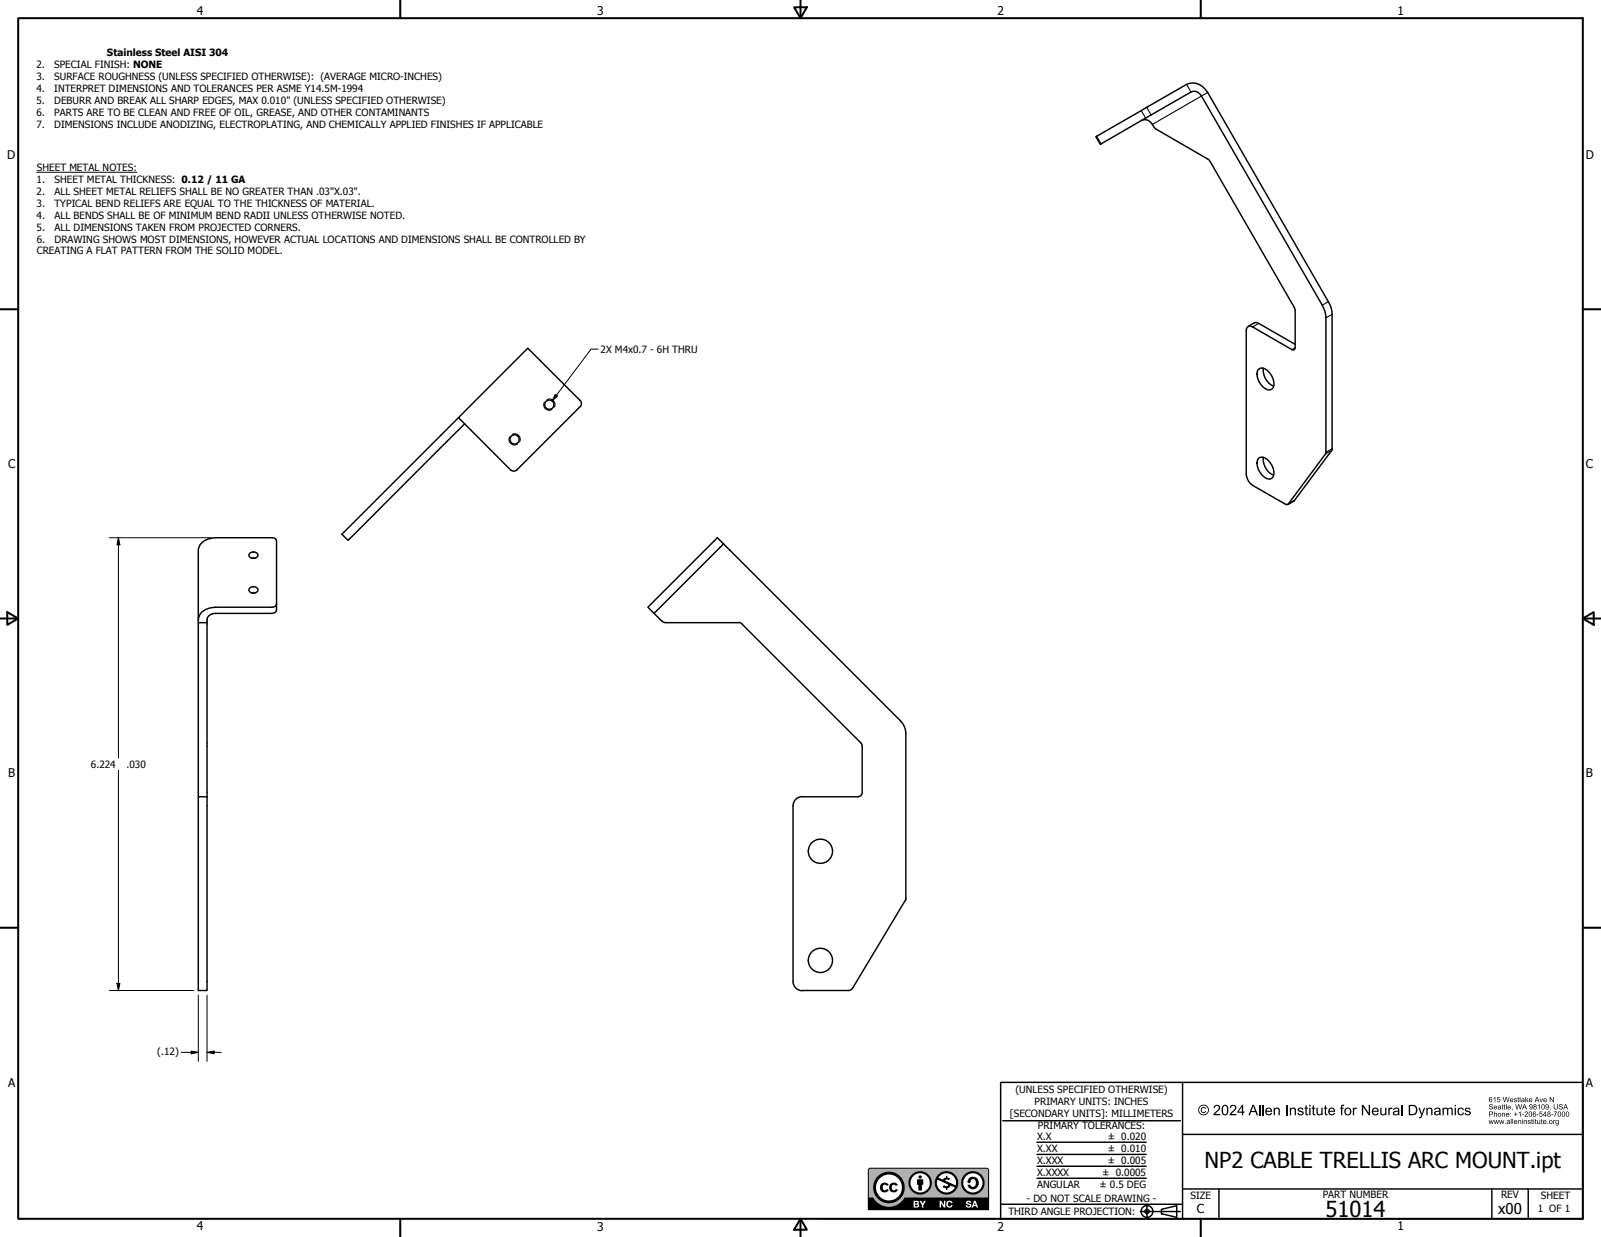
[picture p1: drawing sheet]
<svg xmlns="http://www.w3.org/2000/svg" width="559mm" height="432mm" viewBox="0 0 559 432" stroke-linecap="round" stroke-linejoin="round" font-family="sans-serif">
<!-- layer: Layer 1 -->
<g fill="none" stroke="#000" stroke-width=".51">
<path d="M398.5 42a3.1 3.1 0 0 1 4.2 2.2l.7 .8 18.1 10.5 .8 .8 29.4 50.9 .4 1.1-.2 13.6-.5 .3-.5-.2-14.4-8.1a1.35 1.35 0 0 0-1.5 1.5v50.1a5.3 5.3 0 0 0 2.2 3.9l11.5 6.6 .7 .1 13.4-17.9v-47.3a8.9 8.9 0 0 0-1.3-4.3l-42.1-73.1a2.86 2.86 0 0 0-3.7-1.4l-31.7 18.3-1.5-2.6 31.6-18.3a5.6 5.6 0 0 1 7.4 2.8l42.1 73a8.2 8.2 0 0 1 1.3 4.4v47.3l-13.2 17.9-2.2 1.2M435.6 114l2.2-1.3 1-.1 13.3 7.6M202.4 139.8l-18.2-18.3-24.2 24.3 18.2 18.2M202.5 139.7l.4 1.2-.4 1.1M439.2 128.9a2.28 2.28 0 0 1 3.1 .4 5.7 5.7 0 0 1 2.1 6 1.84 1.84 0 0 1-2.9 .3 5.6 5.6 0 0 1-2.3-6.7zM440.9 128.5a6.2 6.2 0 0 0 3.7 6.3M160 145.8l-40.7 40.7 2.2 2.1 40.7-40.6M202.4 142l-22 22M440.9 159.6a6.2 6.2 0 0 0 3.7 6.3M178.1 164l1.2 .5 1.1-.5M439.2 160a2.28 2.28 0 0 1 3.1 .4 5.7 5.7 0 0 1 2.1 6 1.84 1.84 0 0 1-2.9 .3 5.6 5.6 0 0 1-2.3-6.7zM87.1 193.2a1.6 1.6 0 0 1 1.8-.6 1.6 1.6 0 0 1 1.1 1.6 1.74 1.74 0 0 1-1.7 .7 1.74 1.74 0 0 1-1.4-1.2z"/>
<path d="M87.9 194.9h1.1M252.5 189.9l61.8 61.8 1.2 1.7 .7 2.7v57.5M69.2 217.4h3.1v-.5a2.56 2.56 0 0 1 3-2.8h19.6a1.36 1.36 0 0 0 1.6-1.1v-24.2a1.36 1.36 0 0 0-1.6-1.1h-19.6a5.6 5.6 0 0 0-6.1 4.3v86.1M72.3 217.4v128.4h-3.1v-67.7h3.1M87.1 205.3a1.6 1.6 0 0 1 1.8-.5 1.6 1.6 0 0 1 1.1 1.5 1.74 1.74 0 0 1-1.7 .8 1.74 1.74 0 0 1-1.4-1.3zM87.9 207h1.1M96.5 210.8a1.36 1.36 0 0 1-1.6 1.2h-19.6a5.6 5.6 0 0 0-6.1 4.3M226.1 212l24.3-24.3 2.1 2.2-24.2 24.2zM228.3 214.1l3 2.9 .9 .3M232.2 217.4h25.6M257.8 217.3l1.2 .5 41.5 41.5M300.5 259.3l.4 1.2 .1 16-.5 1.2-1.1 .4h-19.4a3.1 3.1 0 0 0-3.2 3.2"/>
<path d="M276.8 281.3v61.3a3.2 3.2 0 0 0 3.2 3.2M315.9 314.4l-18.4 30.6-.5 .6-.8 .2M316.2 313.6l-.2 .8M280 345.8h16.2M412.7 377.8v47.6M350 391.2h62M361.9 398.7h38.1M412.7 396h139.7M361.9 403h38.1M361.9 411.3h38.1M361.9 407.1h38.1M412.7 415h139.7"/>
<path d="M425.4 415v10.4M520.7 415v10.4M533.4 415v10.4M285.7 425.4h266.7v-47.6h-203.2v47.6M349.2 420.4h63.5M398 422.9h14M400.3 420.6v4.6M405.4 422.1l5.3-1.2v4l-5.3-1.2z"/>
<circle cx="179.6" cy="153.4" r="1.62"/>
<circle cx="191.7" cy="141.3" r="1.62"/>
<circle cx="286.4" cy="297.1" r="4.2"/>
<circle cx="286.4" cy="335.2" r="4.2"/>
<circle cx="400.3" cy="422.9" r="2.06"/>
<circle cx="400.3" cy="422.9" r=".73"/>
</g>
<path d="M398.3 38.6l1.6 2.6M400.2 37.5l1.6 2.6M414.1 29.5l1.6 2.6M421.5 32.3l-19.3 11.1M382.8 47.6l1.5 2.6M439.4 112.9l-2.2 1.2M463.6 105.3l-2.1 1.3M464.9 109.7l-2.1 1.2M452.1 121.4l-1.2 .6M464.8 157.2l-2.1 1.2M464.9 156.7l-2.1 1.2M451.8 174.7l-2.2 1.3" fill="none" stroke="#000" stroke-width=".38"/>
<g fill="none" stroke="#000" stroke-width=".35">
<path d="M12.8 60.1h35M190.9 139.5a1.91 1.91 0 0 1 2.3 .3 1.91 1.91 0 0 1 .3 2.3M193.8 137.7l.8 .5-1.9 1.8zM208.8 121.9h-2.5l-13.6 18.1M177.9 152.5a1.97 1.97 0 0 0 .3 2.3 1.97 1.97 0 0 0 2.3 .3M178.8 151.6a1.91 1.91 0 0 1 2.2 .4 1.91 1.91 0 0 1 .4 2.2M190 140.3a1.96 1.96 0 0 0 .3 2.4 1.96 1.96 0 0 0 2.4 .3M38.2 187.7h35.5M41.3 187.7v76.9M41.3 187.7l.5 2.5h-1zM41.3 268.9v76.9M38.2 345.8h29.4"/>
<path d="M40.8 343.3h1l-.5 2.5zM69.2 347.3v23.2M72.3 347.3v23.2M63.2 367.3h6M66.7 366.9l2.5 .4-2.5 .6zM72.3 367.3l2.4-.4v1zM72.3 367.3h5"/>
</g>
<g fill="none" stroke="#000" stroke-width=".7">
<path d="M139.7 0v6.3M279.4 0v6.3M419.1 0v6.3M6.4 6.3h546v419.1h-546zM277.2 2.5h4.4l-2.2 3.8zM0 107.9h6.3M552.4 107.9h6.4M0 215.9h6.3M2.5 213.7l3.8 2.2-3.8 2.2zM552.4 215.9h6.4M552.5 215.9l3.8-2.2v4.4zM0 323.8h6.3"/>
<path d="M552.4 323.8h6.4M139.7 425.4v6.4M279.4 425.4v6.4M279.4 425.4l2.2 3.9h-4.4zM419.1 425.4v6.4"/>
</g>
<g fill="#000">
<path d="M193.8 137.7l.8 .5-1.9 1.8z" fill-rule="evenodd"/>
<path d="M41.3 187.7l.5 2.5h-1z" fill-rule="evenodd"/>
<path d="M40.8 343.3h1l-.5 2.5z" fill-rule="evenodd"/>
<path d="M66.7 366.9l2.5 .4-2.5 .6z" fill-rule="evenodd"/>
<path d="M72.3 367.3l2.4-.4v1z" fill-rule="evenodd"/>
</g>
<g fill="#000">
<path d="M423.9 385.9a1.19 1.19 0 0 1 1.9 .3 1.19 1.19 0 0 1-.7 1.7l-1 1h1.8v.4h-2.4l.2-.6 1-1a.91 .91 0 0 0 .7-.7 .91 .91 0 0 0-.5-1l-.7 .2-.2 .6-.4-.1zM429.6 385.9a1.19 1.19 0 0 1 1.8 .3 1.19 1.19 0 0 1-.6 1.7l-1 1h1.7v.4h-2.4l.3-.6 .9-1a.91 .91 0 0 0 .7-.7 .91 .91 0 0 0-.4-1l-.7 .2-.2 .6-.5-.1zM444.6 386.7h.4v.3a.94 .94 0 0 1 1.1-.4 .94 .94 0 0 1 .6 1.1v1.6h-.5v-1.6a.65 .65 0 0 0-.7-.7 .65 .65 0 0 0-.5 .9v1.4h-.4zM448.9 385.7h.5v3.6h-.5zM450.2 386.7h.4v.3a.94 .94 0 0 1 1.1-.4 .94 .94 0 0 1 .6 1.1v1.6h-.4v-1.6a.65 .65 0 0 0-.7-.7 .65 .65 0 0 0-.6 .9v1.4h-.4zM453.1 386.9l.6-.3a.99 .99 0 0 1 1.2 .7l-.4 .1a.52 .52 0 0 0-.6-.5 .52 .52 0 0 0-.4 .6l.2 .1a.98 .98 0 0 1 1 .3 .98 .98 0 0 1 .2 1l-.2 .3a1.19 1.19 0 0 1-1.9-.7l.5-.1a.58 .58 0 0 0 .6 .6 .58 .58 0 0 0 .5-.7l-.2-.1a.94 .94 0 0 1-1-.3 .94 .94 0 0 1-.1-1zM455.6 386l.5-.2v.9h.4v.3h-.4v1.6l.5 .7a.66 .66 0 0 1-.7-.1 .66 .66 0 0 1-.3-.7v-1.5h-.3v-.3h.3zM458.2 386l.4-.2v.9h.5v.3h-.5v1.6l.5 .7a.66 .66 0 0 1-.7-.1 .66 .66 0 0 1-.2-.7v-1.5h-.4v-.3h.4zM459.5 386.7h.4v1.4a.66 .66 0 0 0 .7 .9 .66 .66 0 0 0 .6-.9v-1.4h.4v2.6h-.4v-.4a.94 .94 0 0 1-1.1 .4 .94 .94 0 0 1-.6-1zM462.4 386l.4-.2v.9h.5v.3h-.5v1.6l.6 .7a.66 .66 0 0 1-.8-.1 .66 .66 0 0 1-.2-.7v-1.5h-.3v-.3h.3zM468.2 385.8l1-.1-.1 .3-.6 .2v.5h.5v.3h-.5v2.3h-.4v-2.3h-.4v-.3h.4zM472.2 386.7h.4v.4a.64 .64 0 0 1 1-.3l-.1 .4a.59 .59 0 0 0-.7 0 .59 .59 0 0 0-.2 .7v1.4h-.4z"/>
<path d="M475.3 385.7h.5l1.9 2.8v-2.8h.5v3.6h-.5l-1.9-2.9v2.9h-.5zM481.8 386.7h.4v1.4a.66 .66 0 0 0 .7 .9 .66 .66 0 0 0 .5-.9v-1.4h.5v2.6h-.4v-.4a.94 .94 0 0 1-1.1 .4 .94 .94 0 0 1-.6-1zM484.6 386.7h.4v.4a.64 .64 0 0 1 1-.3l-.1 .4a.59 .59 0 0 0-.7 0 .59 .59 0 0 0-.2 .7v1.4h-.4zM495.1 386.7h.4l.8 2.1 .7-2.1h.5l-1 2.6a.97 .97 0 0 1-1.2 1l-.1-.4h.5l.3-.6zM497.8 386.7h.4v.3a.94 .94 0 0 1 1.2-.4 .94 .94 0 0 1 .6 1.1v1.6h-.5v-1.6a.65 .65 0 0 0-.7-.7 .65 .65 0 0 0-.5 .9v1.4h-.5zM503.5 386.7h.4v.3l1-.4a.67 .67 0 0 0 1.1 0l.7 .1 .3 .3v2.3h-.4v-1.7a.58 .58 0 0 0-.6-.6 .58 .58 0 0 0-.5 .8v1.5h-.5v-1.7a.6 .6 0 0 0-.7-.6 .6 .6 0 0 0-.4 .9v1.4h-.4zM509.1 386.9a1.12 1.12 0 0 1 1.8 .5l-.4 .1a.72 .72 0 0 0-.9-.5 .72 .72 0 0 0-.4 1 .73 .73 0 0 0 .4 1 .73 .73 0 0 0 1-.7l.4 .1a1.25 1.25 0 0 1-1.8 .8 1.25 1.25 0 0 1-.4-2zM511.4 386.9l.6-.3a.99 .99 0 0 1 1.3 .7l-.5 .1a.52 .52 0 0 0-.5-.5 .52 .52 0 0 0-.5 .6l.3 .1a.98 .98 0 0 1 1 .3 .98 .98 0 0 1 .1 1l-.2 .3a1.19 1.19 0 0 1-1.8-.7l.4-.1a.58 .58 0 0 0 .7 .6 .58 .58 0 0 0 .5-.7l-.3-.1a.94 .94 0 0 1-1-.3 .94 .94 0 0 1-.1-1z"/>
<path d="M419.4 386.6l.2-.1a.94 .94 0 0 1 1.3 .5l-.2 .1a.66 .66 0 0 0-1-.1 .66 .66 0 0 0 0 1 .66 .66 0 0 0 1-.2l.3 .1a1.03 1.03 0 0 1-1.6 .4 1.03 1.03 0 0 1 0-1.7zM418.5 387.5a1.56 1.56 0 0 0 3.1 0 1.56 1.56 0 0 0-3.1 0zM418.2 387.5a1.87 1.87 0 0 1 3.7 0 1.87 1.87 0 0 1-3.7 0z"/>
<path d="M427.2 386.1l-.2 .4a1.83 1.83 0 0 0 .6 2.5 1.88 1.88 0 0 0 0-3zM426.9 385.9a1.29 1.29 0 0 1 1.5 .1 1.29 1.29 0 0 1 .3 1.5 1.3 1.3 0 0 1-1.1 1.9 1.3 1.3 0 0 1-1.2-1.9l.1-1z"/>
<path d="M433.5 386.4l-1.2 1.6h1.2zM433.5 385.7h.4v2.3h.5v.4h-.5v.9h-.4v-.9h-1.6v-.4z"/>
<path d="M437.4 386.1l-.6 1.7h1.2zM437.2 385.7h.5l1.5 3.6h-.6l-.4-1.1h-1.5l-.4 1.1h-.5z"/>
<path d="M442.3 387.2l-.2 .5h1.4a.73 .73 0 0 0-.4-.7 .73 .73 0 0 0-.8 .2zM441.9 387a1.23 1.23 0 0 1 1.5-.3 1.23 1.23 0 0 1 .6 1.4h-2a.77 .77 0 0 0 .6 .9 .77 .77 0 0 0 .9-.5h.5a1.33 1.33 0 0 1-2 .6 1.33 1.33 0 0 1-.1-2.1z"/>
<path d="M457 386.7h.4v2.6h-.4zM457 385.7h.4v.5h-.4z"/>
<path d="M464.3 387.2l-.2 .5h1.4a.73 .73 0 0 0-.4-.7 .73 .73 0 0 0-.8 .2zM463.9 387a1.23 1.23 0 0 1 1.5-.3 1.23 1.23 0 0 1 .6 1.4h-2a.77 .77 0 0 0 .6 .9 .77 .77 0 0 0 .9-.5h.5a1.33 1.33 0 0 1-2 .6 1.33 1.33 0 0 1-.1-2.1z"/>
<path d="M469.9 387.2a.94 .94 0 0 0-.2 1.3 .94 .94 0 0 0 1.3 .2 .94 .94 0 0 0 .2-1.3 .94 .94 0 0 0-1.3-.2zM469.6 386.9a1.3 1.3 0 0 1 2 .3 1.3 1.3 0 0 1-.6 1.9 1.3 1.3 0 0 1-1.8-.8l.1-1z"/>
<path d="M479.5 387.2l-.2 .5h1.5a.73 .73 0 0 0-.5-.7 .73 .73 0 0 0-.8 .2zM479.1 387a1.23 1.23 0 0 1 1.5-.3 1.23 1.23 0 0 1 .6 1.4h-1.9a.77 .77 0 0 0 .5 .9 .77 .77 0 0 0 1-.5h.4a1.33 1.33 0 0 1-2 .6 1.33 1.33 0 0 1-.1-2.1z"/>
<path d="M486.7 388.3a.64 .64 0 0 0 .8 .8 .64 .64 0 0 0 .5-1zM486.5 386.9l.7-.3a.9 .9 0 0 1 1.2 1l.2 1.7h-.5l-.1-.3a.9 .9 0 0 1-1.4 .3 .9 .9 0 0 1 0-1.4l1.2-.2a.57 .57 0 0 0-.3-.8 .57 .57 0 0 0-.8 .4l-.5 .1z"/>
<path d="M492.2 386.1v2.8h.8a1.39 1.39 0 0 0 1.2-1.4 1.39 1.39 0 0 0-1.3-1.4zM491.7 385.7h1.2a1.82 1.82 0 0 1 1.8 1.8 1.82 1.82 0 0 1-1.7 1.8h-1.3z"/>
<path d="M501.1 388.3a.64 .64 0 0 0 .7 .8 .64 .64 0 0 0 .5-1zM500.9 386.9l.7-.3a.9 .9 0 0 1 1.2 1l.1 1.7h-.4l-.1-.3a.9 .9 0 0 1-1.4 .3 .9 .9 0 0 1 0-1.4l1.1-.2a.57 .57 0 0 0-.3-.8 .57 .57 0 0 0-.7 .4l-.5 .1z"/>
<path d="M507.7 386.7h.5v2.6h-.5zM507.7 385.7h.5v.5h-.5z"/>
<path d="M540.9 382.9h.2l1 1.4v-1.4h.2v1.8h-.2l-1-1.4v1.4h-.2zM539 383.7l-.1 .2h.8l-.2-.3zM538.9 383.6a.61 .61 0 0 1 .7-.1 .61 .61 0 0 1 .3 .6h-1a.38 .38 0 0 0 .3 .5 .38 .38 0 0 0 .5-.3h.2a.66 .66 0 0 1-1 .3 .66 .66 0 0 1 0-1zM537.4 383.4h.2l.4 1.1 .3-1.1h.3l-.5 1.3h-.2zM536.4 383.1l-.2 .9h.6zM536.3 382.9h.3l.7 1.8h-.2l-.3-.5h-.7l-.2 .5h-.3zM534 383.7l-.1 .2h.7l-.2-.3zM533.8 383.6a.61 .61 0 0 1 .7-.1 .61 .61 0 0 1 .3 .6h-1a.38 .38 0 0 0 .3 .5 .38 .38 0 0 0 .5-.3h.2a.66 .66 0 0 1-1 .3 .66 .66 0 0 1 0-1zM532.4 382.9h.2v1l.9-.5-.5 .5 .5 .8h-.3l-.4-.6-.2 .6h-.2zM531.2 384.2v.3l.4 .1 .2-.5zM531.1 383.6l.9-.1 .1 1.2-.2-.1a.49 .49 0 0 1-.7 .2 .49 .49 0 0 1-.2-.7 .49 .49 0 0 1 .7-.2l.1-.3-.8 .2zM530.4 382.9h.3v1.8h-.3zM529.8 383.1l.2-.1v.4h.2l-.2 .2v.8l.3 .3-.5-.1zM528.5 383.5l.5-.1 .4 .2h-.6l-.1 .3a.54 .54 0 0 1 .8 .4 .54 .54 0 0 1-.6 .6 .54 .54 0 0 1-.5-.6l.5 .3 .3-.2-.7-.4zM527.3 383.7l-.1 .2h.8l-.2-.3zM527.2 383.6a.61 .61 0 0 1 .7-.1 .61 .61 0 0 1 .3 .6h-1a.38 .38 0 0 0 .3 .5 .38 .38 0 0 0 .5-.3h.2a.66 .66 0 0 1-1 .3 .66 .66 0 0 1 0-1zM524.5 382.9h.3l.3 1.6 .5-1.6h.2l.5 1.6 .3-1.6h.3l-.5 1.8h-.3l-.4-1.6-.4 1.6h-.3zM522.7 382.9h.9v.3h-.7l-.1 .4a.6 .6 0 0 1 .8 .3 .6 .6 0 0 1-.3 .8 .6 .6 0 0 1-.8-.4l.2-.1a.38 .38 0 0 0 .6 .2 .38 .38 0 0 0 0-.6 .38 .38 0 0 0-.6 .1h-.2zM521.3 383.4l.6-.5v1.8h-.2v-1.4l-.4 .3zM519.9 384.2a.4 .4 0 0 0 .8 0 .4 .4 0 0 0-.8 0zM519.9 383.1l.6-.2 .3 .5h-.2a.36 .36 0 0 0-.4-.3 .36 .36 0 0 0-.3 .5v.2a.58 .58 0 0 1 .9 .2 .58 .58 0 0 1-.5 .8 .58 .58 0 0 1-.6-.6z"/>
<path d="M543.1 391.7a.45 .45 0 0 0 .9 0 .45 .45 0 0 0-.9 0zM543 391.2l1.1-.2v1.2a.58 .58 0 0 1-.5 .7 .58 .58 0 0 1-.7-.5l.3 .2a.39 .39 0 0 0 .5 0 .39 .39 0 0 0 .1-.4 .63 .63 0 0 1-.8-.1 .63 .63 0 0 1 0-.9zM542.1 391l.2 .2 .6-.1-.5 .3v.9h-.3zM540.9 391.7a.45 .45 0 0 0 .9 0 .45 .45 0 0 0-.9 0zM540.6 391.7a.7 .7 0 0 1 1.4 0 .7 .7 0 0 1-1.4 0zM540.1 392.1h.2v.2h-.2zM538.9 391.3l-.1 .3h.7l-.2-.4zM538.7 391.2a.61 .61 0 0 1 .7-.1 .61 .61 0 0 1 .4 .6h-1a.38 .38 0 0 0 .3 .5 .38 .38 0 0 0 .4-.3h.2a.66 .66 0 0 1-1 .3 .66 .66 0 0 1 0-1zM538 390.7l.2-.1v.4h.2l-.2 .2v.8l.2 .3-.4-.1zM536.5 391h.2v1l.3 .2 .3-.2v-1h.3v1.3l-1-.1zM535.8 390.7l.3-.1v.4h.2l-.2 .2v.8l.2 .3-.4-.1zM535.2 391h.3v1.3h-.3zM535.2 390.5l.3 .3zM534.6 390.7l.2-.1v.4h.2l-.2 .2v.8l.2 .3-.4-.1zM533.3 391.1l.5-.1 .4 .2h-.6l-.1 .3a.54 .54 0 0 1 .7 .4 .54 .54 0 0 1-.5 .6 .54 .54 0 0 1-.5-.6l.5 .3 .3-.2-.7-.4zM531.9 391l.9 .1 .1 1.2h-.2v-1l-.3-.1-.3 .2v.9h-.2zM531.3 391h.2v1.3h-.2zM531.3 390.5l.2 .3zM529.9 391l1 .1v1.2h-.2v-1l-.3-.1-.3 .2v.9h-.2zM528.8 391.3l-.2 .3h.8l-.2-.4zM528.6 391.2a.61 .61 0 0 1 .7-.1 .61 .61 0 0 1 .3 .6h-1a.38 .38 0 0 0 .3 .5 .38 .38 0 0 0 .5-.3h.2a.66 .66 0 0 1-1 .3 .66 .66 0 0 1 0-1zM527.9 390.5h.2v1.8h-.2zM527.3 390.5h.3v1.8h-.3zM526.2 391.8v.3l.3 .1 .3-.5zM526 391.2l.9-.1 .2 1.2-.3-.1a.49 .49 0 0 1-.7 .2 .49 .49 0 0 1-.2-.7 .49 .49 0 0 1 .7-.2l.1-.2-.8 .1zM525.3 392.1h.2v.2h-.2zM523.2 391h.3l.3 1.1 .2-1.1h.3l.2 1 .3-1h.2l-.4 1.3h-.2l-.3-1-.2 1h-.3zM521.4 391h.2l.3 1.1 .3-1.1h.2l.3 1 .3-1h.2l-.4 1.3h-.2l-.3-1-.3 1h-.2zM519.6 391h.2l.3 1.1 .3-1.1h.2l.3 1 .3-1h.2l-.4 1.3h-.3l-.2-1-.3 1h-.2z"/>
<path d="M546.5 385.6l-.3 .9h.6zM546.3 385.5h.3l.7 1.8h-.2l-.3-.6h-.7l-.2 .6h-.3zM544.3 385.6a.72 .72 0 0 1 1.1 .4h-.2a.4 .4 0 0 0-.4-.4 .4 .4 0 0 0-.4 .5h.2a.69 .69 0 0 1 .8 .4 .69 .69 0 0 1-.4 .9 .69 .69 0 0 1-.8-.4l-.1-.3h.2a.44 .44 0 0 0 .5 .5 .44 .44 0 0 0 .3-.7h-.2a.58 .58 0 0 1-.6-.2 .58 .58 0 0 1 0-.7zM542.3 385.5h.3v1a.49 .49 0 0 0 .4 .6 .49 .49 0 0 0 .5-.6v-1h.2v1a.72 .72 0 0 1-.7 .8 .72 .72 0 0 1-.7-.8zM540.9 387h.3l-.2 .6zM539.6 386a.39 .39 0 0 0 .7 0 .39 .39 0 0 0-.7 0zM539.6 385.6a.82 .82 0 0 1 1 .8 .82 .82 0 0 1-1 .8l-.2-.4 .7 .3 .3-.7a.57 .57 0 0 1-.9 .1 .57 .57 0 0 1 .1-.9zM538.3 385.8a.84 .84 0 0 0 .4 1.3l.1-.1a.84 .84 0 0 0-.4-1.3zM538.3 385.5a.84 .84 0 0 1 .9 .9 .84 .84 0 0 1-.9 .8l-.3-.8zM536.8 385.9l.6-.5v1.9h-.2v-1.5l-.4 .3zM535.5 385.9a.3 .3 0 0 0 .6 0 .3 .3 0 0 0-.6 0zM535.4 386.7a.37 .37 0 0 0 .7 0 .37 .37 0 0 0-.7 0zM535.4 385.6a.49 .49 0 0 1 .7-.1 .49 .49 0 0 1-.1 .8 .54 .54 0 0 1 .2 .8 .54 .54 0 0 1-.8 0 .54 .54 0 0 1 .1-.8l-.2-.3zM533.9 386a.4 .4 0 0 0 .8 0 .4 .4 0 0 0-.8 0zM533.9 385.6a.82 .82 0 0 1 1.1 .8 .82 .82 0 0 1-1 .8l-.2-.4 .7 .3 .2-.7a.57 .57 0 0 1-.8 .1 .57 .57 0 0 1 0-.9zM532.1 385.6l-.3 .9h.6zM532 385.5h.2l.8 1.8h-.3l-.2-.6h-.8l-.2 .6h-.2zM528.9 385.5h.2l.4 1.5 .4-1.5h.3l.4 1.5 .4-1.5h.2l-.5 1.8h-.2l-.4-1.6-.5 1.6h-.2zM527.7 387h.2l-.2 .6zM526.5 386.2l-.1 .3h.7l-.2-.4zM526.3 386.1a.61 .61 0 0 1 .7-.1 .61 .61 0 0 1 .4 .7h-1a.38 .38 0 0 0 .3 .4 .38 .38 0 0 0 .4-.3l.2 .1a.66 .66 0 0 1-1 .3 .66 .66 0 0 1 0-1.1zM525.6 385.5h.3v1.8h-.3zM525 385.6l.2-.1v.5h.2l-.2 .1v.8l.3 .4-.5-.2zM524.3 385.6l.2-.1v.5h.2l-.2 .1v.8l.3 .4-.5-.2zM523.1 386.8v.3h.3l.3-.5zM522.9 386.1h.9l.2 1.2-.3-.2a.49 .49 0 0 1-.7 .2 .49 .49 0 0 1-.2-.7 .49 .49 0 0 1 .7-.1l.1-.3-.8 .1zM521.7 386.2l-.1 .3h.7l-.2-.4zM521.5 386.1a.61 .61 0 0 1 .8-.1 .61 .61 0 0 1 .3 .7h-1a.38 .38 0 0 0 .3 .4 .38 .38 0 0 0 .4-.3l.3 .1a.66 .66 0 0 1-1.1 .3 .66 .66 0 0 1 0-1.1zM519.9 385.6a.72 .72 0 0 1 1.2 .4h-.3a.4 .4 0 0 0-.4-.4 .4 .4 0 0 0-.3 .5h.1a.69 .69 0 0 1 .9 .4 .69 .69 0 0 1-.4 .9 .69 .69 0 0 1-.9-.4l-.1-.3h.2a.44 .44 0 0 0 .5 .5 .44 .44 0 0 0 .3-.7h-.1a.58 .58 0 0 1-.7-.2 .58 .58 0 0 1 0-.7z"/>
<path d="M546.9 388.3a.84 .84 0 0 0 .3 1.3l.2-.1a.84 .84 0 0 0-.4-1.3zM546.8 388.1a.84 .84 0 0 1 .9 .8 .84 .84 0 0 1-.9 .8l-.3-.8zM545.4 388.3a.84 .84 0 0 0 .4 1.3l.2-.1a.84 .84 0 0 0-.4-1.3zM545.4 388.1a.84 .84 0 0 1 .9 .8 .84 .84 0 0 1-.9 .8l-.3-.8zM544 388.3a.84 .84 0 0 0 .4 1.3l.1-.1a.84 .84 0 0 0-.4-1.3zM544 388.1a.84 .84 0 0 1 .9 .8 .84 .84 0 0 1-.9 .8l-.3-.8zM542.3 388h1.2l-.7 1.8h-.2v-.5l.6-1.1h-.9zM541.4 389h.7v.3h-.7zM540.3 388.4a.3 .3 0 0 0 .6 0 .3 .3 0 0 0-.6 0zM540.3 389.3a.37 .37 0 0 0 .7 0 .37 .37 0 0 0-.7 0zM540.2 388.1a.49 .49 0 0 1 .8 0 .49 .49 0 0 1-.1 .7 .54 .54 0 0 1 .1 .8 .54 .54 0 0 1-.8 0 .54 .54 0 0 1 .2-.8l-.3-.2zM539.3 388.3l-.5 .9h.5zM539.4 388h.2v1.2h.2l-.2 .6h-.3v-.4h-.7zM537.4 388h.9v.2h-.7l-.1 .5a.6 .6 0 0 1 .9 .3 .6 .6 0 0 1-.4 .8 .6 .6 0 0 1-.8-.5h.2a.38 .38 0 0 0 .6 .2 .38 .38 0 0 0 .1-.6 .38 .38 0 0 0-.6 .1l-.2-.1zM536.3 389h.7v.3h-.7zM535.2 389.3a.4 .4 0 0 0 .8 0 .4 .4 0 0 0-.8 0zM535.1 388.2l.7-.2 .3 .4h-.2a.36 .36 0 0 0-.4-.2 .36 .36 0 0 0-.3 .4v.3a.58 .58 0 0 1 .9 .2 .58 .58 0 0 1-.5 .8 .58 .58 0 0 1-.6-.7zM533.9 388.3a.84 .84 0 0 0 .4 1.3l.1-.1a.84 .84 0 0 0-.4-1.3zM533.8 388.1a.84 .84 0 0 1 1 .8 .84 .84 0 0 1-1 .8l-.2-.8zM532.3 388.1a.63 .63 0 0 1 1 .3 .63 .63 0 0 1-.5 .8l-.4 .4h.9v.2h-1.2l.5-.7a.47 .47 0 0 0 .5-.4 .47 .47 0 0 0-.5-.5l-.4 .3zM531.3 389h.7v.3h-.7zM530.1 388.4l.6-.4v1.8h-.2v-1.4l-.4 .3zM528.9 388.3h.3v.5h.4v.2h-.4v.5h-.3v-.5h-.5v-.2h.5zM527.1 389.5h.3v.3h-.3zM527.1 388.5h.3v.2h-.3zM525.9 388.7l-.1 .3h.8l-.3-.3zM525.8 388.6a.61 .61 0 0 1 .7-.1 .61 .61 0 0 1 .3 .7h-1a.38 .38 0 0 0 .3 .4 .38 .38 0 0 0 .5-.2h.2a.66 .66 0 0 1-1 .3 .66 .66 0 0 1 0-1.1zM524.2 388.5l1 .1 .1 1.2h-.2v-1l-.3-.1-.3 .2v.9h-.3zM523 389.2a.45 .45 0 0 0 .9 0 .45 .45 0 0 0-.9 0zM522.8 389.1a.66 .66 0 0 1 1.3 0 .66 .66 0 0 1-1.3 0zM521.4 388h.2v.6a.47 .47 0 0 1 .6-.1 .47 .47 0 0 1 .3 .5v.8h-.2v-1l-.3-.2-.3 .2-.1 1h-.2zM520 388.2v.7l.7-.1a.33 .33 0 0 0 .2-.4 .33 .33 0 0 0-.4-.2zM519.8 388h.9a.55 .55 0 0 1 .4 .7 .55 .55 0 0 1-.6 .4h-.5v.7h-.2z"/>
</g>
<path d="M439.7 385.7v3.6M440.8 385.7v3.6M489.3 385.7v3.6" fill="none" stroke="#000" stroke-width=".45"/>
<path d="M303.3 408l.8-.2 40.6 .1 .4 1.1v13.1h-42v-13.2z" fill="#aab2ab"/>
<path d="M303.5 408h40.9l.4 .2 .1 9.8h-29.2a6.3 6.3 0 0 1-10.9 0h-1.5v-9.6zM303.1 407.9l-.2 .5v13.9l.2 .1h41.9l.2-.1v-13.9l-.5-.7-41-.1z" fill="#000"/>
<circle cx="310.3" cy="414.5" r="4.8" fill="#fff"/>
<path d="M310.8 413.3a1.7 1.7 0 0 1 2.6 .3l-.8 .4-.3-.4a.93 .93 0 0 0-1 .9 .93 .93 0 0 0 1 .9l.4-.4 .7 .4a1.7 1.7 0 0 1-2.5 .5 1.7 1.7 0 0 1-.1-2.6zM307.6 413.3a1.7 1.7 0 0 1 2.6 .3l-.7 .4-.4-.4a.93 .93 0 0 0-1 .9 .93 .93 0 0 0 1 .9l.4-.4 .7 .4a1.7 1.7 0 0 1-2.5 .5 1.7 1.7 0 0 1-.1-2.6zM305.8 414.5a4.5 4.5 0 0 0 9 0 4.5 4.5 0 0 0-9 0zM304.7 414.5a5.6 5.6 0 0 1 11.1 0 5.6 5.6 0 0 1-11.1 0z" fill="#000"/>
<circle cx="321.2" cy="413" r="3.8" fill="#fff"/>
<g fill="#000">
<path d="M320.2 411.7l2 .1 .1 1.8h-.5v2h-1.3v-2h-.4z"/>
<circle cx="321.2" cy="410.8" r=".57"/>
</g>
<path d="M317.8 412.9a3.4 3.4 0 0 1 6.7 0 3.4 3.4 0 0 1-6.7 0zM317.1 412.9a4.1 4.1 0 0 0 8.2 0 4.1 4.1 0 0 0-8.2 0z" fill-rule="evenodd" fill="#000"/>
<g fill="#fff">
<path d="M320.9 419.2h.6l.5 .9 .6-.9h.6l-.9 1.4v.9h-.5v-.9z"/>
<path d="M337.3 419.4l.7-.3a.8 .8 0 0 1 1 .8h-.5a.36 .36 0 0 0-.3-.5 .36 .36 0 0 0-.4 .3 .36 .36 0 0 0 .4 .4 .82 .82 0 0 1 .8 1.1 .82 .82 0 0 1-1.3 .3l-.6-.6v-.2h.5a.41 .41 0 0 0 .4 .6 .41 .41 0 0 0 .3-.7l-1-.4z"/>
<path d="M328 419.2h.5l1 1.5v-1.5h.4v2.3h-.5l-.9-1.5-.1 1.5h-.4z"/>
<path d="M330.6 419.5l.8-.4a.95 .95 0 0 1 1 .9h-.4a.69 .69 0 0 0-1-.1 .69 .69 0 0 0-.1 1 .69 .69 0 0 0 1-.1l.1-.2h.5a1.15 1.15 0 0 1-1.8 .7 1.15 1.15 0 0 1-.1-1.8z"/>
<path d="M319.4 420.5v.6l.9-.1-.1-.4zM319.4 419.6v.5l.8-.1-.1-.4zM318.9 419.2l1.6 .1 .2 .5-.3 .4a.67 .67 0 0 1 .4 .9 .67 .67 0 0 1-.8 .4h-1.1z"/>
<path d="M340.2 419.8l-.3 .8h.6zM340 419.2h.5l.9 2.3h-.5l-.2-.5h-.9l-.2 .5h-.5z"/>
<circle cx="339.6" cy="412.9" r="3.7"/>
</g>
<g fill="#000">
<path d="M338.4 411.2a2.12 2.12 0 0 1 2.8 .4 2.12 2.12 0 0 1-.3 2.9 2.12 2.12 0 0 1-2.9-.1l-.3-.8h1a.98 .98 0 0 0 1.3 .7 .98 .98 0 0 0 .6-1.4 .98 .98 0 0 0-.6-1.2 .98 .98 0 0 0-1.3 .6h.3l-.8 .8-.8-.8h.3z"/>
<path d="M336.2 412.9a3.4 3.4 0 0 1 6.7 0 3.4 3.4 0 0 1-6.7 0zM335.5 412.9a4.1 4.1 0 0 0 8.2 0 4.1 4.1 0 0 0-8.2 0z"/>
</g>
<circle cx="330.4" cy="412.9" r="3.8" fill="#fff"/>
<path d="M328 410.5l-.4 .6 1.5 .7 .4-.5 .7-.2v-.7h.4v.7l1.1 .3-.6 .6a.61 .61 0 0 0-.6-.3 .61 .61 0 0 0-.5 .5l3.6 1.6a3.4 3.4 0 0 0-1.5-3.8 3.4 3.4 0 0 0-4.1 .5zM327.2 411.8a3.4 3.4 0 0 0 1.8 4.2 3.4 3.4 0 0 0 4.3-1.5l-1.5-.6-.4 .6-.8 .3v.6h-.4v-.6l-1.3-.5 .6-.6a.68 .68 0 0 0 .8 .4 .68 .68 0 0 0 .5-.7zM326.3 412.9a4.1 4.1 0 0 1 8.2 0 4.1 4.1 0 0 1-8.2 0z" fill="#000"/>
<g font-size="7.7">
<text x="420.4" y="407.6">NP2 CABLE TRELLIS ARC MOUNT.ipt</text>
<text x="462.6" y="424.8">51014</text>
</g>
<text font-size="5.2" x="522.9" y="423.8">x00</text>
<text font-size="4.3" x="417.8" y="423.5">C</text>
<g font-size="4.2">
<text x="68.7" y="5.3">4</text>
<text x="208.4" y="5.3">3</text>
<text x="348.1" y="5.3">2</text>
<text x="487.8" y="5.3">1</text>
<text x="2.5" y="55.5">D</text>
<text x="553.5" y="55.5">D</text>
<text x="2.8" y="163.4">C</text>
<text x="553.5" y="163.4">C</text>
<text x="2.9" y="271.4">B</text>
<text x="553.5" y="271.4">B</text>
<text x="2.8" y="379.3">A</text>
<text x="553.5" y="379.3">A</text>
<text x="68.7" y="429.5">4</text>
<text x="208.4" y="429.6">3</text>
<text x="348.1" y="429.6">2</text>
<text x="487.8" y="429.5">1</text>
</g>
<g font-size="3.5">
<text x="12.7" y="23.7">2.</text>
<text x="18.9" y="23.7">SPECIAL FINISH: NONE</text>
<text x="37.3" y="19.5">Stainless Steel AISI 304</text>
<text x="12.7" y="27.8">3.</text>
<text x="18.9" y="27.8">SURFACE ROUGHNESS (UNLESS SPECIFIED OTHERWISE): (AVERAGE MICRO-INCHES)</text>
<text x="12.7" y="32">4.</text>
<text x="18.9" y="32">INTERPRET DIMENSIONS AND TOLERANCES PER ASME Y14.5M-1994</text>
<text x="12.7" y="36.2">5.</text>
<text x="12.7" y="40.4">6.</text>
<text x="18.9" y="36.2">DEBURR AND BREAK ALL SHARP EDGES, MAX 0.010&quot; (UNLESS SPECIFIED OTHERWISE)</text>
<text x="18.9" y="40.4">PARTS ARE TO BE CLEAN AND FREE OF OIL, GREASE, AND OTHER CONTAMINANTS</text>
<text x="12.7" y="44.6">7.</text>
<text x="19" y="44.6">DIMENSIONS INCLUDE ANODIZING, ELECTROPLATING, AND CHEMICALLY APPLIED FINISHES IF APPLICABLE</text>
<text x="12.8" y="59.6">SHEET METAL NOTES:</text>
<text x="12.8" y="63.8">1.</text>
<text x="19" y="63.8">SHEET METAL THICKNESS: 0.12 / 11 GA</text>
<text x="12.8" y="67.9">2.</text>
<text x="19" y="67.9">ALL SHEET METAL RELIEFS SHALL BE NO GREATER THAN .03&quot;X.03&quot;.</text>
<text x="12.8" y="72.1">3.</text>
<text x="12.8" y="76.3">4.</text>
<text x="19" y="72.1">TYPICAL BEND RELIEFS ARE EQUAL TO THE THICKNESS OF MATERIAL.</text>
<text x="19" y="76.3">ALL BENDS SHALL BE OF MINIMUM BEND RADII UNLESS OTHERWISE NOTED.</text>
<text x="12.8" y="80.5">5.</text>
<text x="19" y="80.5">ALL DIMENSIONS TAKEN FROM PROJECTED CORNERS.</text>
<text x="12.8" y="84.7">6.</text>
<text x="12.8" y="88.8">CREATING A FLAT PATTERN FROM THE SOLID MODEL.</text>
<text x="19" y="84.7">DRAWING SHOWS MOST DIMENSIONS, HOWEVER ACTUAL LOCATIONS AND DIMENSIONS SHALL BE CONTROLLED BY</text>
<text x="209.6" y="123.1">2X M4x0.7 - 6H THRU</text>
<text x="31.8" y="268">6.224</text>
<text x="44.1" y="268">.030</text>
<text x="54.9" y="368.4">(.12)</text>
<text x="354.4" y="381.6">(UNLESS SPECIFIED OTHERWISE)</text>
<text x="352.5" y="390">[SECONDARY UNITS]: MILLIMETERS</text>
<text x="361.1" y="385.8">PRIMARY UNITS: INCHES</text>
<text x="362.3" y="394.1">PRIMARY TOLERANCES:</text>
<text x="361.9" y="397.9">X.X</text>
<text x="386.7" y="398">± 0.020</text>
<text x="361.9" y="402.1">X.XX</text>
<text x="361.9" y="406.3">X.XXX</text>
<text x="386.6" y="406.3">± 0.005</text>
<text x="386.7" y="402.1">± 0.010</text>
<text x="362" y="410.5">X.XXXX</text>
<text x="384.7" y="410.5">± 0.0005</text>
<text x="358.4" y="419.7">- DO NOT SCALE DRAWING -</text>
<text x="362" y="414.6">ANGULAR</text>
<text x="383.8" y="414.7">± 0.5 DEG</text>
<text x="415.5" y="418.4">SIZE</text>
<text x="461.7" y="418.3">PART NUMBER</text>
<text x="523.9" y="418.3">REV</text>
<text x="537.8" y="418.4">SHEET</text>
<text x="352" y="424.2">THIRD ANGLE PROJECTION:</text>
<text x="536.7" y="423.2">1 OF 1</text>
</g>
</svg>
